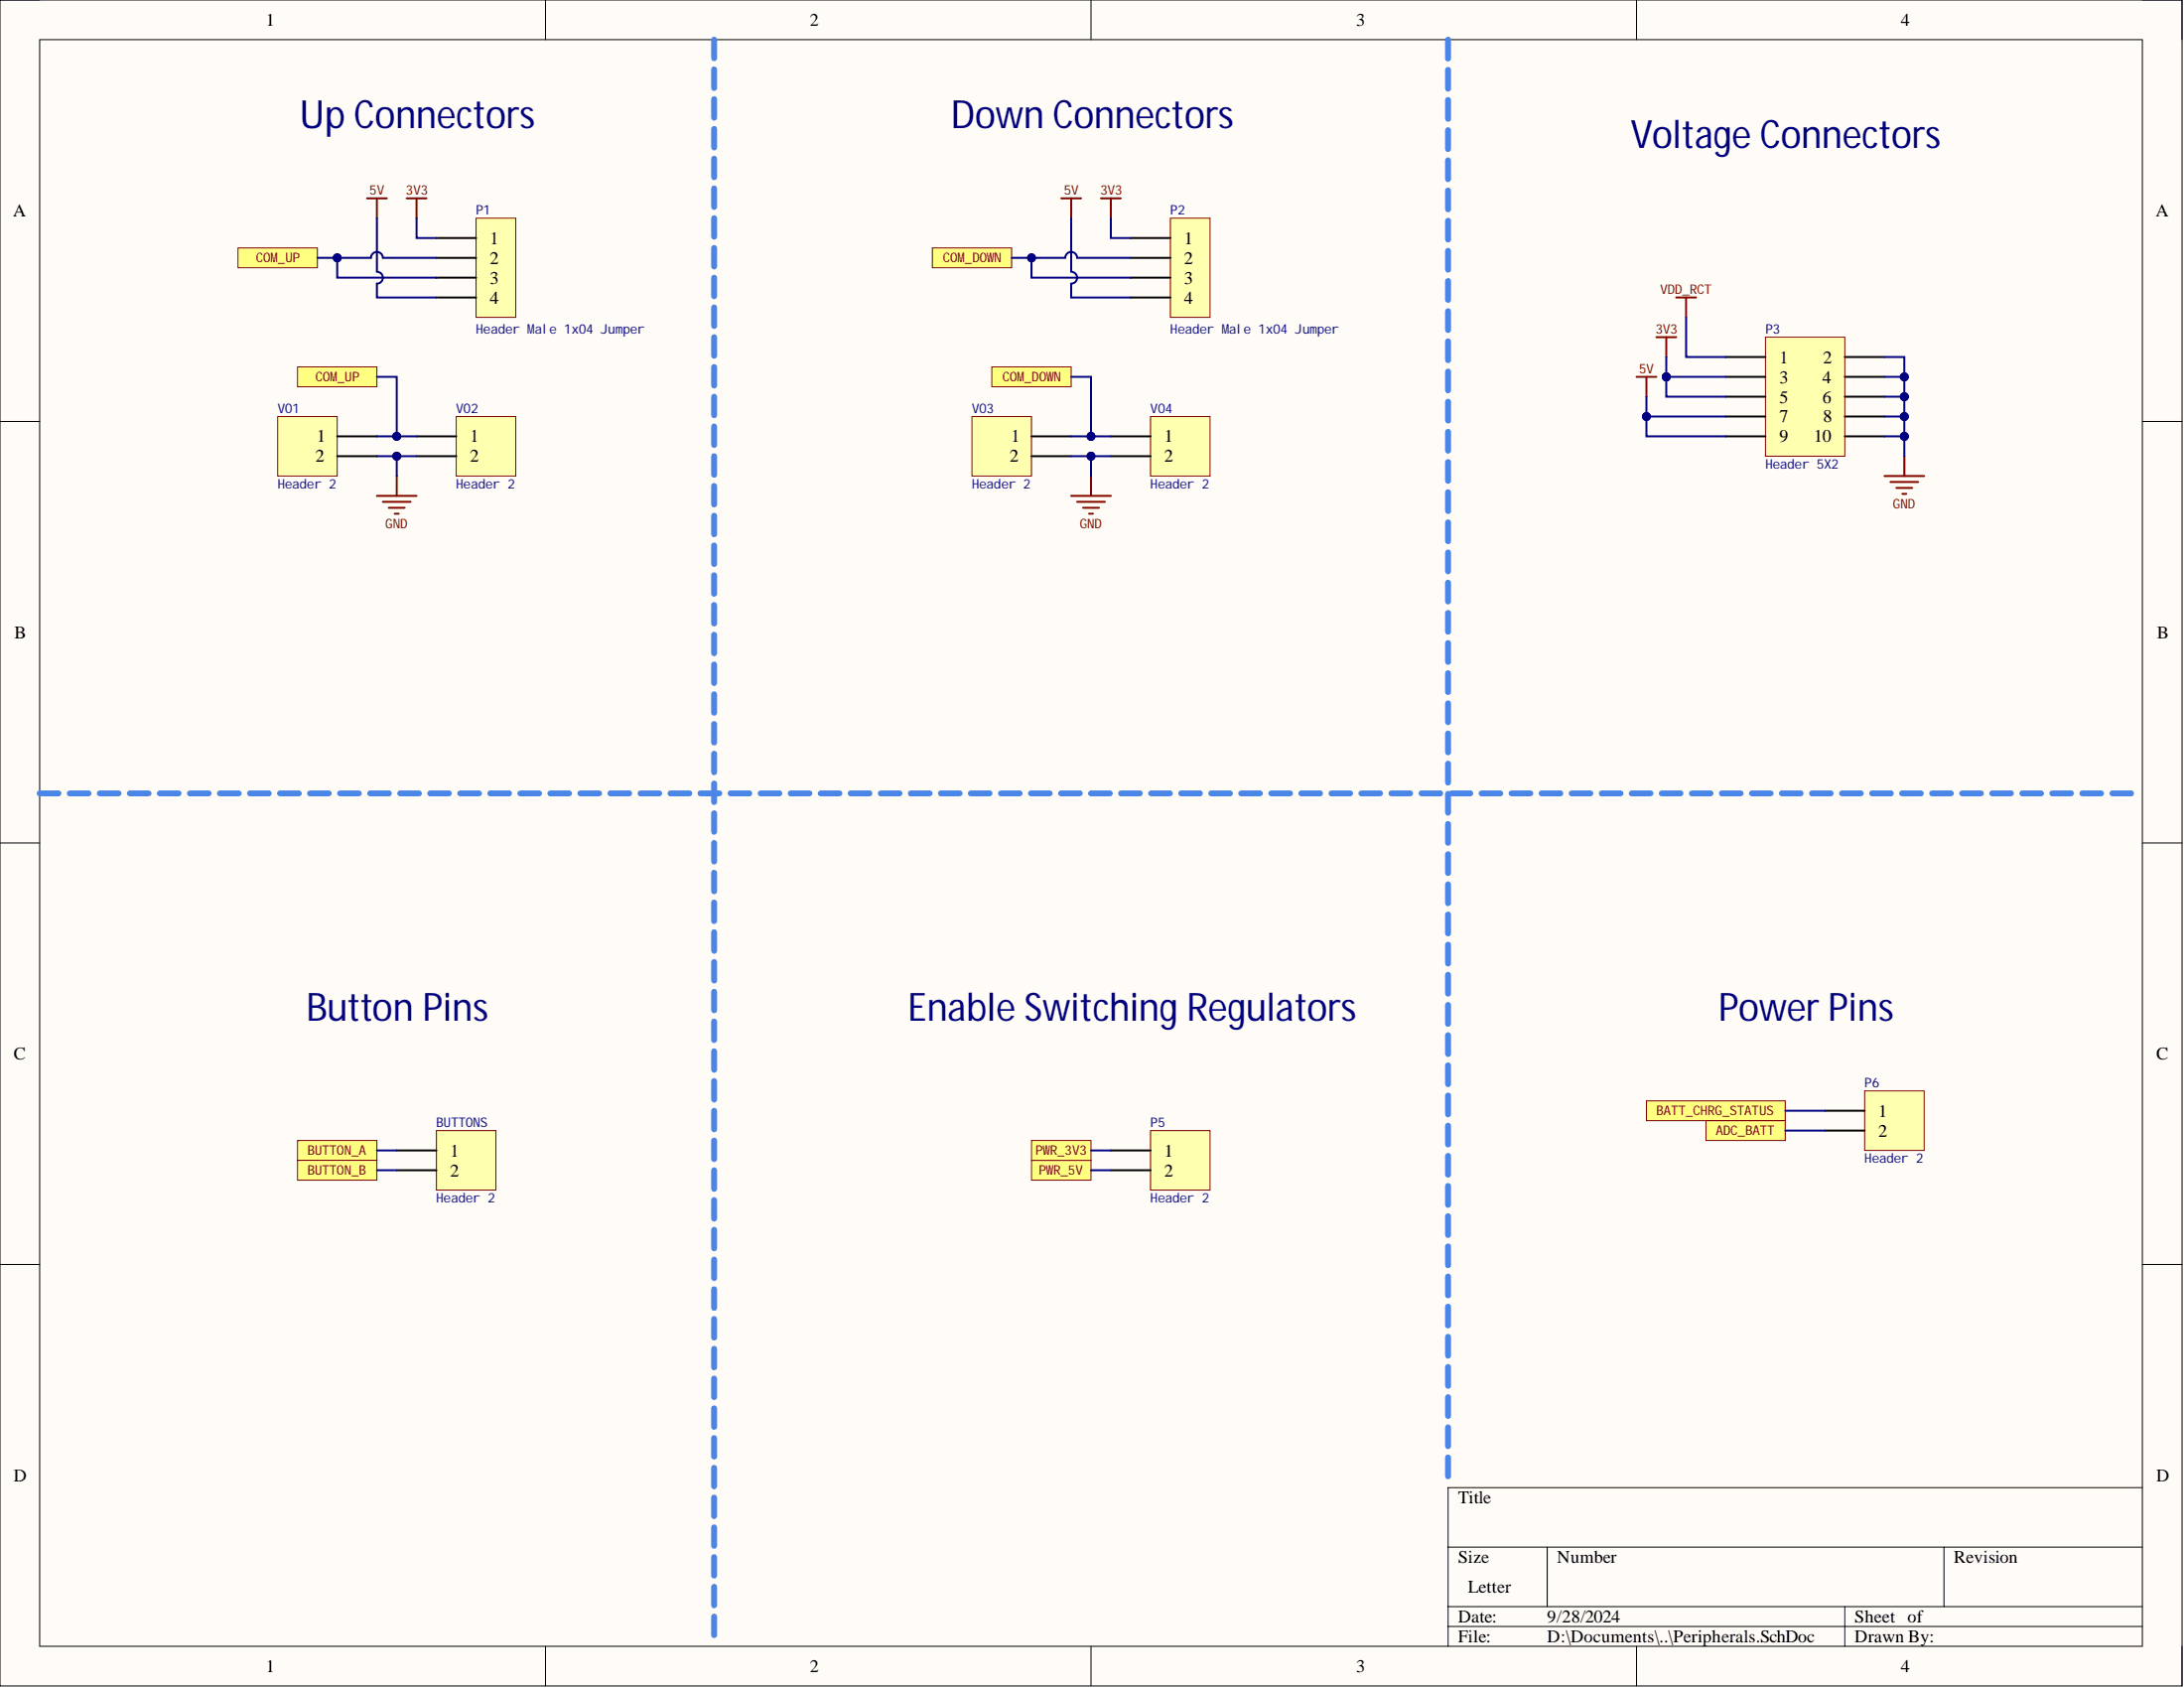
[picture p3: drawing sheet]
<svg xmlns="http://www.w3.org/2000/svg" width="279mm" height="216mm" viewBox="0 0 279 216" stroke-linecap="round" stroke-linejoin="round" font-family="sans-serif">
<path d="M0 0h279.1v215.6h-279.1z" fill-rule="evenodd" fill="#fffcf8"/>
<path d="M0 0h279.1v215.6h-279.1z" fill="none" stroke="#000" stroke-width=".13"/>
<path d="M5.1 5.1h269v205.5h-269z" fill-rule="evenodd" fill="#fffcf8"/>
<g fill="none" stroke="#000" stroke-width=".13">
<path d="M0 0h5.1M69.8 0v5.1M139.6 0v5.1M209.4 0v5.1M274.1 0h5v5.1M5.1 5.1h269v205.5h-269zM0 53.9h5.1M274.1 53.9h5M0 107.8h5.1M274.1 107.8h5M0 161.7h5.1M274.1 161.7h5"/>
<path d="M185.3 197.9h88.8M197.9 197.9v7.6M248.7 197.9v7.6M274.1 190.3h-88.8v20.3M69.8 210.6v5M139.6 210.6v5M185.3 205.5h88.8M185.3 208h88.8M209.4 210.6v5M236 205.5v5.1M279.1 210.6v5"/>
</g>
<path d="M58.4 53.3h7.6v7.6h-7.6z" fill-rule="evenodd" fill="#ffffb0"/>
<path d="M58.4 53.3h7.6v7.6h-7.6z" fill="none" stroke="#800000" stroke-width=".13"/>
<path d="M53.3 55.8h5.1M53.3 58.3h5.1" fill="none" stroke="#000" stroke-width=".25"/>
<path d="M35.5 53.3h7.6v7.6h-7.6z" fill-rule="evenodd" fill="#ffffb0"/>
<path d="M35.5 53.3h7.6v7.6h-7.6z" fill="none" stroke="#800000" stroke-width=".13"/>
<path d="M43.1 55.8h5.1M43.1 58.3h5.1" fill="none" stroke="#000" stroke-width=".25"/>
<path d="M225.9 43.1h10.1v15.2h-10.1z" fill-rule="evenodd" fill="#ffffb0"/>
<path d="M225.9 43.1h10.1v15.2h-10.1z" fill="none" stroke="#800000" stroke-width=".13"/>
<path d="M220.8 45.7h5.1M220.8 48.2h5.1M220.8 50.7h5.1M220.8 53.3h5.1M220.8 55.8h5.1M236 45.7h5.1M236 48.2h5.1M236 50.7h5.1M236 53.3h5.1M236 55.8h5.1" fill="none" stroke="#000" stroke-width=".25"/>
<path d="M132 148.4h7.6v2.5h-7.6z" fill-rule="evenodd" fill="#ffff80"/>
<path d="M132 148.4h7.6v2.5h-7.6z" fill="none" stroke="#800000" stroke-width=".13"/>
<path d="M132 145.9h7.6v2.5h-7.6z" fill-rule="evenodd" fill="#ffff80"/>
<path d="M132 145.9h7.6v2.5h-7.6z" fill="none" stroke="#800000" stroke-width=".13"/>
<path d="M147.2 144.6h7.6v7.6h-7.6z" fill-rule="evenodd" fill="#ffffb0"/>
<path d="M147.2 144.6h7.6v7.6h-7.6z" fill="none" stroke="#800000" stroke-width=".13"/>
<path d="M142.1 147.1h5.1M142.1 149.7h5.1" fill="none" stroke="#000" stroke-width=".25"/>
<path d="M214.4 38.1h2.6M215.7 38.1v2.5M209.4 48.2h2.5M210.6 48.2v2.5M211.9 43.1h2.5M213.2 43.1v2.6M243.6 58.3v2.6M241.1 60.9h5.1M241.8 61.6h3.6M242.6 62.4h2M243.4 63.2h.5" fill="none" stroke="#800000" stroke-width=".25"/>
<path d="M60.9 27.9h5.1v12.7h-5.1z" fill-rule="evenodd" fill="#ffffb0"/>
<path d="M60.9 27.9h5.1v12.7h-5.1z" fill="none" stroke="#800000" stroke-width=".13"/>
<path d="M55.8 30.4h5.1M55.8 33h5.1M55.8 35.5h5.1M55.8 38.1h5.1" fill="none" stroke="#000" stroke-width=".25"/>
<path d="M147.2 53.3h7.6v7.6h-7.6z" fill-rule="evenodd" fill="#ffffb0"/>
<path d="M147.2 53.3h7.6v7.6h-7.6z" fill="none" stroke="#800000" stroke-width=".13"/>
<path d="M142.1 55.8h5.1M142.1 58.3h5.1" fill="none" stroke="#000" stroke-width=".25"/>
<path d="M124.3 53.3h7.7v7.6h-7.7z" fill-rule="evenodd" fill="#ffffb0"/>
<path d="M124.3 53.3h7.7v7.6h-7.7z" fill="none" stroke="#800000" stroke-width=".13"/>
<path d="M132 55.8h5M132 58.3h5" fill="none" stroke="#000" stroke-width=".25"/>
<path d="M149.7 27.9h5.1v12.7h-5.1z" fill-rule="evenodd" fill="#ffffb0"/>
<path d="M149.7 27.9h5.1v12.7h-5.1z" fill="none" stroke="#800000" stroke-width=".13"/>
<path d="M144.7 30.4h5M144.7 33h5M144.7 35.5h5M144.7 38.1h5" fill="none" stroke="#000" stroke-width=".25"/>
<path d="M119.3 31.7h10.1v2.5h-10.1z" fill-rule="evenodd" fill="#ffff80"/>
<path d="M119.3 31.7h10.1v2.5h-10.1z" fill="none" stroke="#800000" stroke-width=".13"/>
<path d="M30.5 31.7h10.1v2.5h-10.1z" fill-rule="evenodd" fill="#ffff80"/>
<path d="M30.5 31.7h10.1v2.5h-10.1z" fill="none" stroke="#800000" stroke-width=".13"/>
<path d="M38.1 46.9h10.1v2.6h-10.1z" fill-rule="evenodd" fill="#ffff80"/>
<path d="M38.1 46.9h10.1v2.6h-10.1z" fill="none" stroke="#800000" stroke-width=".13"/>
<path d="M126.9 46.9h10.1v2.6h-10.1z" fill-rule="evenodd" fill="#ffff80"/>
<path d="M126.9 46.9h10.1v2.6h-10.1z" fill="none" stroke="#800000" stroke-width=".13"/>
<g fill="none" stroke="#800000" stroke-width=".25">
<path d="M46.9 25.4h2.6M48.2 25.4v2.5M52 25.4h2.6M53.3 25.4v2.5M135.8 25.4h2.5M137 25.4v2.5M140.8 25.4h2.6M142.1 25.4v2.5M48.2 63.4h5.1M49 64.2h3.5M49.7 64.9h2.1M50.5 65.7h.5"/>
<path d="M50.8 60.9v2.5M137 63.4h5.1M137.8 64.2h3.6M138.6 64.9h2M139.3 65.7h.5M139.6 60.9v2.5"/>
</g>
<path d="M55.8 144.6h7.6v7.6h-7.6z" fill-rule="evenodd" fill="#ffffb0"/>
<path d="M55.8 144.6h7.6v7.6h-7.6z" fill="none" stroke="#800000" stroke-width=".13"/>
<path d="M50.8 147.1h5M50.8 149.7h5" fill="none" stroke="#000" stroke-width=".25"/>
<path d="M38.1 145.9h10.1v2.5h-10.1z" fill-rule="evenodd" fill="#ffff80"/>
<path d="M38.1 145.9h10.1v2.5h-10.1z" fill="none" stroke="#800000" stroke-width=".13"/>
<path d="M38.1 148.4h10.1v2.5h-10.1z" fill-rule="evenodd" fill="#ffff80"/>
<path d="M38.1 148.4h10.1v2.5h-10.1z" fill="none" stroke="#800000" stroke-width=".13"/>
<path d="M238.5 139.5h7.7v7.6h-7.7z" fill-rule="evenodd" fill="#ffffb0"/>
<path d="M238.5 139.5h7.7v7.6h-7.7z" fill="none" stroke="#800000" stroke-width=".13"/>
<path d="M233.5 142.1h5M233.5 144.6h5" fill="none" stroke="#000" stroke-width=".25"/>
<path d="M210.6 140.8h17.8v2.5h-17.8z" fill-rule="evenodd" fill="#ffff80"/>
<path d="M210.6 140.8h17.8v2.5h-17.8z" fill="none" stroke="#800000" stroke-width=".13"/>
<path d="M218.2 143.3h10.2v2.6h-10.2z" fill-rule="evenodd" fill="#ffff80"/>
<path d="M218.2 143.3h10.2v2.6h-10.2z" fill="none" stroke="#800000" stroke-width=".13"/>
<g fill="none" stroke="#4a86e8" stroke-width=".76">
<path d="M5.1 101.5h2.4M8.9 101.5h2.4M12.8 101.5h2.4M16.6 101.5h2.4M20.4 101.5h2.5M24.3 101.5h2.4M28.1 101.5h2.4M32 101.5h2.4M35.8 101.5h2.4M39.7 101.5h2.4M43.5 101.5h2.4M47.3 101.5h2.4"/>
<path d="M51.2 101.5h2.4M55 101.5h2.4M58.9 101.5h2.4M62.7 101.5h2.4M66.6 101.5h2.4M70.4 101.5h2.4M74.2 101.5h2.4M78.1 101.5h2.4M81.9 101.5h2.4M85.8 101.5h2.4M89.6 101.5h2.4M93.5 101.5h2.4"/>
<path d="M97.3 101.5h2.4M101.1 101.5h2.4M105 101.5h2.4M108.8 101.5h2.4M112.7 101.5h2.4M116.5 101.5h2.4M120.4 101.5h2.4M124.2 101.5h2.4M128 101.5h2.4M131.9 101.5h2.4M135.7 101.5h2.4M139.6 101.5h2.4"/>
<path d="M143.4 101.5h2.4M147.3 101.5h2.4M151.1 101.5h2.4M154.9 101.5h2.4M158.8 101.5h2.4M162.6 101.5h2.4M166.5 101.5h2.4M170.3 101.5h2.4M174.2 101.5h2.4M178 101.5h2.4M181.8 101.5h2.4M185.7 101.5h2.4"/>
<path d="M189.5 101.5h2.4M193.4 101.5h2.4M197.2 101.5h2.4M201.1 101.5h2.4M204.9 101.5h2.4M208.7 101.5h2.4M212.6 101.5h2.4M216.4 101.5h2.4M220.3 101.5h2.4M224.1 101.5h2.4M228 101.5h2.4M231.8 101.5h2.4"/>
<path d="M235.6 101.5h2.4M239.5 101.5h2.4M243.3 101.5h2.4M247.2 101.5h2.4M251 101.5h2.4M254.9 101.5h2.4M258.7 101.5h2.4M262.5 101.5h2.4M266.4 101.5h2.4M270.2 101.5h2.4"/>
</g>
<path d="M241.1 55.8h2.5v2.5M139.6 147.1h2.5M139.6 149.7h2.5" fill="none" stroke="#000080" stroke-width=".25"/>
<circle cx="243.6" cy="55.8" r=".51" fill="#000080"/>
<circle cx="243.6" cy="55.8" r=".51" fill="none" stroke="#000080" stroke-width=".13"/>
<path d="M241.1 53.3h2.5v2.5" fill="none" stroke="#000080" stroke-width=".25"/>
<circle cx="243.6" cy="53.3" r=".51" fill="#000080"/>
<circle cx="243.6" cy="53.3" r=".51" fill="none" stroke="#000080" stroke-width=".13"/>
<circle cx="243.6" cy="55.8" r=".51" fill="#000080"/>
<circle cx="243.6" cy="55.8" r=".51" fill="none" stroke="#000080" stroke-width=".13"/>
<path d="M241.1 50.7h2.5" fill="none" stroke="#000080" stroke-width=".25"/>
<circle cx="243.6" cy="50.7" r=".51" fill="#000080"/>
<circle cx="243.6" cy="50.7" r=".51" fill="none" stroke="#000080" stroke-width=".13"/>
<path d="M241.1 45.7h2.5v2.5" fill="none" stroke="#000080" stroke-width=".25"/>
<circle cx="243.6" cy="48.2" r=".51" fill="#000080"/>
<circle cx="243.6" cy="48.2" r=".51" fill="none" stroke="#000080" stroke-width=".13"/>
<path d="M213.2 48.2v2.5h7.6M215.7 40.6v5.1h5.1" fill="none" stroke="#000080" stroke-width=".25"/>
<circle cx="213.2" cy="48.2" r=".51" fill="#000080"/>
<circle cx="213.2" cy="48.2" r=".51" fill="none" stroke="#000080" stroke-width=".13"/>
<path d="M213.2 48.2h7.6" fill="none" stroke="#000080" stroke-width=".25"/>
<circle cx="213.2" cy="48.2" r=".51" fill="#000080"/>
<circle cx="213.2" cy="48.2" r=".51" fill="none" stroke="#000080" stroke-width=".13"/>
<path d="M213.2 45.7v2.5" fill="none" stroke="#000080" stroke-width=".25"/>
<circle cx="213.2" cy="48.2" r=".51" fill="#000080"/>
<circle cx="213.2" cy="48.2" r=".51" fill="none" stroke="#000080" stroke-width=".13"/>
<path d="M210.6 53.3h10.2" fill="none" stroke="#000080" stroke-width=".25"/>
<circle cx="210.6" cy="53.3" r=".51" fill="#000080"/>
<circle cx="210.6" cy="53.3" r=".51" fill="none" stroke="#000080" stroke-width=".13"/>
<path d="M132 33v2.5h12.7" fill="none" stroke="#000080" stroke-width=".25"/>
<circle cx="132" cy="33" r=".51" fill="#000080"/>
<circle cx="132" cy="33" r=".51" fill="none" stroke="#000080" stroke-width=".13"/>
<path d="M43.1 33v2.5h12.7" fill="none" stroke="#000080" stroke-width=".25"/>
<circle cx="43.1" cy="33" r=".51" fill="#000080"/>
<circle cx="43.1" cy="33" r=".51" fill="none" stroke="#000080" stroke-width=".13"/>
<path d="M137 48.2h2.6v7.6h2.5" fill="none" stroke="#000080" stroke-width=".25"/>
<circle cx="139.6" cy="55.8" r=".51" fill="#000080"/>
<circle cx="139.6" cy="55.8" r=".51" fill="none" stroke="#000080" stroke-width=".13"/>
<path d="M137 55.8h2.6" fill="none" stroke="#000080" stroke-width=".25"/>
<circle cx="139.6" cy="55.8" r=".51" fill="#000080"/>
<circle cx="139.6" cy="55.8" r=".51" fill="none" stroke="#000080" stroke-width=".13"/>
<path d="M48.2 48.2h2.6v7.6" fill="none" stroke="#000080" stroke-width=".25"/>
<circle cx="50.8" cy="55.8" r=".51" fill="#000080"/>
<circle cx="50.8" cy="55.8" r=".51" fill="none" stroke="#000080" stroke-width=".13"/>
<path d="M50.8 58.3v2.6" fill="none" stroke="#000080" stroke-width=".25"/>
<circle cx="50.8" cy="58.3" r=".51" fill="#000080"/>
<circle cx="50.8" cy="58.3" r=".51" fill="none" stroke="#000080" stroke-width=".13"/>
<path d="M139.6 58.3v2.6" fill="none" stroke="#000080" stroke-width=".25"/>
<circle cx="139.6" cy="58.3" r=".51" fill="#000080"/>
<circle cx="139.6" cy="58.3" r=".51" fill="none" stroke="#000080" stroke-width=".13"/>
<path d="M40.6 33h6.9a.76 .76 0 0 1 .7-.8 .76 .76 0 0 1 .8 .8h6.8M48.2 27.9v6.9a.76 .76 0 0 1 .8 .7 .76 .76 0 0 1-.8 .8v1.8h7.6M53.3 27.9v2.5h2.5M137 27.9v6.9a.76 .76 0 0 1 .8 .7 .76 .76 0 0 1-.8 .8v1.8h7.7M142.1 27.9v2.5h2.6M48.2 147.1h2.6M48.2 149.7h2.6M228.4 142.1h5.1M228.4 144.6h5.1" fill="none" stroke="#000080" stroke-width=".25"/>
<circle cx="43.1" cy="33" r=".51" fill="#000080"/>
<circle cx="43.1" cy="33" r=".51" fill="none" stroke="#000080" stroke-width=".13"/>
<path d="M48.2 58.3h5.1" fill="none" stroke="#000080" stroke-width=".25"/>
<circle cx="50.8" cy="58.3" r=".51" fill="#000080"/>
<circle cx="50.8" cy="58.3" r=".51" fill="none" stroke="#000080" stroke-width=".13"/>
<path d="M48.2 55.8h5.1" fill="none" stroke="#000080" stroke-width=".25"/>
<circle cx="50.8" cy="55.8" r=".51" fill="#000080"/>
<circle cx="50.8" cy="55.8" r=".51" fill="none" stroke="#000080" stroke-width=".13"/>
<path d="M137 58.3h5.1" fill="none" stroke="#000080" stroke-width=".25"/>
<circle cx="139.6" cy="58.3" r=".51" fill="#000080"/>
<circle cx="139.6" cy="58.3" r=".51" fill="none" stroke="#000080" stroke-width=".13"/>
<path d="M210.6 50.7v5.1h10.2" fill="none" stroke="#000080" stroke-width=".25"/>
<circle cx="210.6" cy="53.3" r=".51" fill="#000080"/>
<circle cx="210.6" cy="53.3" r=".51" fill="none" stroke="#000080" stroke-width=".13"/>
<path d="M241.1 48.2h2.5v5.1" fill="none" stroke="#000080" stroke-width=".25"/>
<circle cx="243.6" cy="53.3" r=".51" fill="#000080"/>
<circle cx="243.6" cy="53.3" r=".51" fill="none" stroke="#000080" stroke-width=".13"/>
<circle cx="243.6" cy="50.7" r=".51" fill="#000080"/>
<circle cx="243.6" cy="50.7" r=".51" fill="none" stroke="#000080" stroke-width=".13"/>
<circle cx="243.6" cy="48.2" r=".51" fill="#000080"/>
<circle cx="243.6" cy="48.2" r=".51" fill="none" stroke="#000080" stroke-width=".13"/>
<g fill="none" stroke="#4a86e8" stroke-width=".76">
<path d="M91.4 5.1v2.4M91.4 8.9v2.4M91.4 12.7v2.4M91.4 16.5v2.4M185.3 5.1v2.4M185.3 8.9v2.5M185.3 12.8v2.4M185.3 16.6v2.5M91.4 20.3v2.4M91.4 24.1v2.4M91.4 27.9v2.4M91.4 31.7v2.4"/>
<path d="M91.4 35.5v2.4M91.4 39.3v2.4M185.3 20.5v2.4M185.3 24.4v2.4M185.3 28.2v2.4M185.3 32.1v2.4M185.3 35.9v2.5M185.3 39.8v2.4M91.4 43.1v2.4M91.4 46.9v2.4M91.4 50.7v2.4M91.4 54.5v2.4"/>
<path d="M91.4 58.3v2.4M185.3 43.7v2.4M185.3 47.5v2.4M185.3 51.4v2.4M185.3 55.2v2.5M185.3 59.1v2.4M91.4 62.2v2.3M91.4 66v2.3M91.4 69.8v2.3M91.4 73.6v2.3M91.4 77.4v2.4M185.3 62.9v2.5"/>
<path d="M185.3 66.8v2.4M185.3 70.7v2.4M185.3 74.5v2.4M185.3 78.4v2.4M91.4 81.2v2.4M91.4 85v2.4M91.4 88.8v2.4M91.4 92.6v2.4M91.4 96.4v2.4M185.3 82.2v2.5M185.3 86.1v2.4M185.3 90v2.4"/>
<path d="M185.3 93.8v2.4M185.3 97.7v2.4M91.4 100.2v2.4M91.4 104v2.4M91.4 107.8v2.4M91.4 111.6v2.4M91.4 115.4v2.4M91.4 119.2v2.4M185.3 101.5v2.5M185.3 105.4v2.4M185.3 109.2v2.5M185.3 113.1v2.4"/>
<path d="M185.3 117v2.4M91.4 123v2.4M91.4 126.8v2.4M91.4 130.7v2.3M91.4 134.5v2.3M91.4 138.3v2.3M185.3 120.8v2.4M185.3 124.7v2.4M185.3 128.5v2.5M185.3 132.4v2.4M185.3 136.3v2.4M91.4 142.1v2.3"/>
<path d="M91.4 145.9v2.4M91.4 149.7v2.4M91.4 153.5v2.4M91.4 157.3v2.4M185.3 140.1v2.4M185.3 144v2.4M185.3 147.8v2.5M185.3 151.7v2.4M185.3 155.5v2.5M185.3 159.4v2.4M91.4 161.1v2.4M91.4 164.9v2.4"/>
<path d="M91.4 168.7v2.4M91.4 172.5v2.4M91.4 176.3v2.4M185.3 163.3v2.4M185.3 167.1v2.4M185.3 171v2.4M185.3 174.8v2.5M185.3 178.7v2.4M91.4 180.1v2.4M91.4 183.9v2.4M91.4 187.7v2.4M91.4 191.5v2.4"/>
<path d="M91.4 195.3v2.4M91.4 199.2v2.3M185.3 182.6v2.4M185.3 186.4v2.4M91.4 203v2.3M91.4 206.8v2.3"/>
</g>
<path d="M129.4 33h6.9a.76 .76 0 0 1 .7-.8 .76 .76 0 0 1 .8 .8h6.9" fill="none" stroke="#000080" stroke-width=".25"/>
<circle cx="132" cy="33" r=".51" fill="#000080"/>
<circle cx="132" cy="33" r=".51" fill="none" stroke="#000080" stroke-width=".13"/>
<g font-size="5" fill="#000080">
<text x="38.3" y="16.4">Up Connectors</text>
<text x="121.6" y="16.4">Down Connectors</text>
<text x="208.6" y="18.9">Voltage Connectors</text>
<text x="39.2" y="130.6">Button Pins</text>
<text x="116.1" y="130.6">Enable Switching Regulators</text>
<text x="219.9" y="130.6">Power Pins</text>
</g>
<g font-size="2.3">
<text x="34" y="3.3">1</text>
<text x="103.6" y="3.3">2</text>
<text x="173.5" y="3.3">3</text>
<text x="243.2" y="3.3">4</text>
<text x="1.7" y="27.7">A</text>
<text x="275.8" y="27.7">A</text>
<text x="62.7" y="31.2">1</text>
<text x="62.7" y="33.7">2</text>
<text x="151.5" y="31.2">1</text>
<text x="151.5" y="33.7">2</text>
<text x="62.7" y="36.3">3</text>
<text x="62.7" y="38.8">4</text>
<text x="151.5" y="36.3">3</text>
<text x="151.5" y="38.8">4</text>
<text x="227.6" y="46.4">1</text>
<text x="233.2" y="46.4">2</text>
<text x="227.6" y="49">3</text>
<text x="227.6" y="51.5">5</text>
<text x="233.1" y="49">4</text>
<text x="233.1" y="51.5">6</text>
<text x="40.3" y="59.1">2</text>
<text x="40.5" y="56.6">1</text>
<text x="60.1" y="56.6">1</text>
<text x="60.1" y="59.1">2</text>
<text x="129.2" y="59.1">2</text>
<text x="129.3" y="56.6">1</text>
<text x="149" y="56.6">1</text>
<text x="149" y="59.1">2</text>
<text x="227.6" y="54">7</text>
<text x="227.6" y="56.6">9</text>
<text x="232" y="56.6">10</text>
<text x="233.2" y="54">8</text>
<text x="1.9" y="81.6">B</text>
<text x="275.9" y="81.6">B</text>
<text x="1.8" y="135.6">C</text>
<text x="275.9" y="135.6">C</text>
<text x="240.3" y="142.8">1</text>
<text x="57.6" y="147.9">1</text>
<text x="149" y="147.9">1</text>
<text x="240.3" y="145.4">2</text>
<text x="57.6" y="150.4">2</text>
<text x="149" y="150.4">2</text>
<text x="1.8" y="189.4">D</text>
<text x="275.9" y="189.4">D</text>
<text x="186.5" y="192.3">Title</text>
<text x="186.5" y="199.9">Size</text>
<text x="187.8" y="203.7">Letter</text>
<text x="199.2" y="199.9">Number</text>
<text x="250" y="199.9">Revision</text>
<text x="186.5" y="207.5">Date:</text>
<text x="197.9" y="207.5">9/28/2024</text>
<text x="237.3" y="207.5">Sheet of</text>
<text x="34" y="213.9">1</text>
<text x="103.6" y="213.9">2</text>
<text x="173.5" y="213.9">3</text>
<text x="186.5" y="210.1">File:</text>
<text x="197.9" y="210.1">D:\Documents\..\Peripherals.SchDoc</text>
<text x="237.3" y="210.1">Drawn By:</text>
<text x="243.2" y="213.9">4</text>
</g>
<g font-size="1.7" fill="#800000">
<text x="47.3" y="24.9">5V</text>
<text x="51.9" y="24.9">3V3</text>
<text x="136.1" y="24.9">5V</text>
<text x="140.8" y="24.9">3V3</text>
<text x="32.7" y="33.6">COM_UP</text>
<text x="120.6" y="33.6">COM_DOWN</text>
<text x="212.4" y="37.6">VDD_RCT</text>
<text x="209.7" y="47.8">5V</text>
<text x="211.8" y="42.7">3V3</text>
<text x="40.3" y="48.8">COM_UP</text>
<text x="128.2" y="48.8">COM_DOWN</text>
<text x="242.2" y="65">GND</text>
<text x="49.3" y="67.6">GND</text>
<text x="138.1" y="67.6">GND</text>
<text x="211.9" y="142.7">BATT_CHRG_STATUS</text>
<text x="39.3" y="147.7">BUTTON_A</text>
<text x="132.5" y="147.7">PWR_3V3</text>
<text x="219.5" y="145.2">ADC_BATT</text>
<text x="39.3" y="150.3">BUTTON_B</text>
<text x="132.9" y="150.3">PWR_5V</text>
</g>
<g font-size="1.7" fill="#000080">
<text x="60.9" y="27.5">P1</text>
<text x="149.7" y="27.5">P2</text>
<text x="60.9" y="42.7">Header Male 1x04 Jumper</text>
<text x="149.7" y="42.7">Header Male 1x04 Jumper</text>
<text x="225.9" y="42.7">P3</text>
<text x="35.5" y="52.9">VO1</text>
<text x="58.4" y="52.9">VO2</text>
<text x="124.3" y="52.9">VO3</text>
<text x="147.2" y="52.9">VO4</text>
<text x="225.9" y="60">Header 5X2</text>
<text x="35.5" y="62.5">Header 2</text>
<text x="58.4" y="62.5">Header 2</text>
<text x="124.3" y="62.5">Header 2</text>
<text x="147.2" y="62.5">Header 2</text>
<text x="238.5" y="139.1">P6</text>
<text x="55.8" y="144.2">BUTTONS</text>
<text x="147.2" y="144.2">P5</text>
<text x="238.5" y="148.7">Header 2</text>
<text x="55.8" y="153.8">Header 2</text>
<text x="147.2" y="153.8">Header 2</text>
</g>
</svg>
